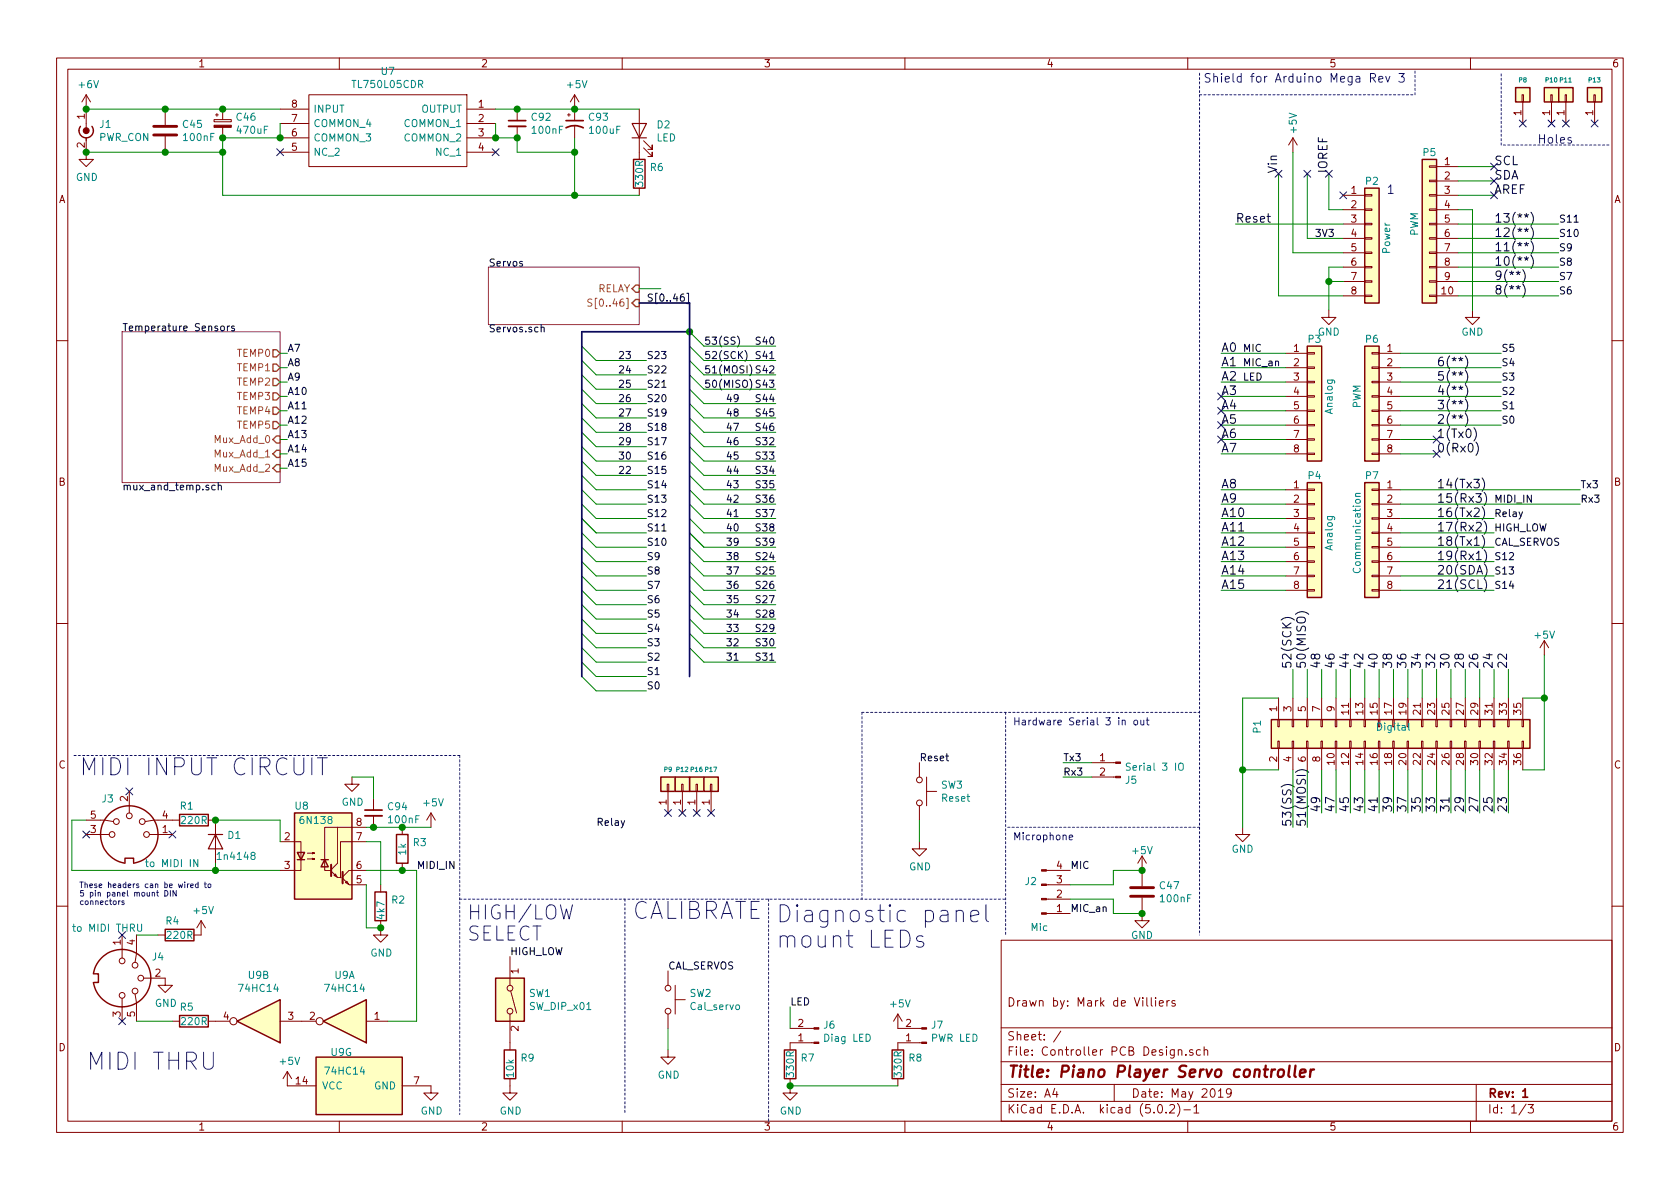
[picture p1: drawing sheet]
<svg xmlns="http://www.w3.org/2000/svg" width="297mm" height="210mm" viewBox="0 0 297 210" stroke-linecap="round" stroke-linejoin="round" font-family="sans-serif">
<g fill="none" stroke="#840000" stroke-width=".18">
<path d="M10 10.3h277v189.9h-277zM12 12.2h273v186.1h-273zM15.2 16.8l-.7 1.2M15.2 16.8v6.3M15.2 16.8l.8 1.2M29.2 19.3v2.8M39.4 19.3v1.9M49.5 19.3h5.1M54.6 16.8h27.9v12.7h-27.9zM60 10.3v1.9M82.5 19.3h5.1M91.4 19.3v2"/>
<path d="M101.6 16.8v4.5M101.6 16.8l-.8 1.2M101.6 16.8l.8 1.2M110 10.3v1.9M113 19.3v8.9M160 10.3v1.9M210 10.3v1.9M260 10.3v1.9M269.1 16.8h.3v1.2h-.3zM269.2 18v3.8M274.2 16.8h.2v1.2h-.2zM274.3 18v3.8"/>
<path d="M276.7 16.8h.3v1.2h-.3zM276.9 18v3.8M281.8 16.8h.3v1.2h-.3zM281.9 18v3.8M15.2 24.4v3.8h1.3l-1.3 1.3-1.2-1.3h1.2M29.2 24.1v2.8M37.8 21.2h3.1v.3h-3.1zM38.1 20.3h.5M38.4 20.1v.5M39.4 22.5v1.9M49.5 21.8h5.1M49.5 24.4h5.1"/>
<path d="M49.5 26.9h5.1M82.5 21.8h5.1M82.5 24.4h5.1M82.5 26.9h5.1M91.4 22.3v2.1M100.3 20.3h.5M100.6 20.1v.5M101.6 22.3v2.1M113 33.3v1.2M113.8 26.2l1.5 1.5v-.8v.8h-.7M113.8 24.9l1.5 1.5v-.8v.8h-.7M228.6 24.4l-.8 1.2"/>
<path d="M228.6 24.4v2.5M228.6 24.4l.8 1.2M237.5 34.5h3.8M237.5 37.1h3.8M237.5 39.6h3.8M241.3 39.5h1.3v.2h-1.3zM241.3 37h1.3v.2h-1.3zM241.3 34.4h1.3v.3h-1.3zM252.7 39.5h1.3v.2h-1.3zM252.7 37h1.3v.2h-1.3zM252.7 34.4h1.3v.3h-1.3zM252.7 31.9h1.3v.2h-1.3z"/>
<path d="M252.7 29.3h1.3v.3h-1.3zM254 34.5h3.8M254 37.1h3.8M254 39.6h3.8M254 29.5h3.8M254 32h3.8M234.9 54.9v1.2h1.3l-1.3 1.3-1.2-1.3h1.2M237.5 42.2h3.8M237.5 44.7h3.8M237.5 47.2h3.8M237.5 49.8h3.8M237.5 52.3h3.8"/>
<path d="M241.3 52.2h1.3v.2h-1.3zM241.3 49.7h1.3v.2h-1.3zM241.3 47.1h1.3v.3h-1.3zM241.3 44.6h1.3v.2h-1.3zM241.3 42h1.3v.3h-1.3zM252.7 52.2h1.3v.2h-1.3zM252.7 49.7h1.3v.2h-1.3zM252.7 47.1h1.3v.3h-1.3zM252.7 44.6h1.3v.2h-1.3zM252.7 42h1.3v.3h-1.3zM254 42.2h3.8M254 44.7h3.8"/>
<path d="M254 47.2h3.8M254 49.8h3.8M254 52.3h3.8M260.3 54.9v1.2h1.3l-1.3 1.3-1.2-1.3h1.2M10 60.2h2M227.3 62.5h3.8M227.3 65h3.8M227.3 67.6h3.8M227.3 70.1h3.8M227.3 72.6h3.8M227.3 75.2h3.8M227.3 77.7h3.8"/>
<path d="M231.1 77.6h1.3v.2h-1.3zM231.1 75.1h1.3v.2h-1.3zM231.1 72.5h1.3v.3h-1.3zM231.1 70h1.3v.2h-1.3zM231.1 67.4h1.3v.3h-1.3zM231.1 64.9h1.3v.2h-1.3zM231.1 62.4h1.3v.2h-1.3zM242.6 77.6h1.2v.2h-1.2zM242.6 75.1h1.2v.2h-1.2zM242.6 72.5h1.2v.3h-1.2zM242.6 70h1.2v.2h-1.2zM242.6 67.4h1.2v.3h-1.2z"/>
<path d="M242.6 64.9h1.2v.2h-1.2zM242.6 62.4h1.2v.2h-1.2zM243.8 62.5h3.8M243.8 65h3.8M243.8 67.6h3.8M243.8 70.1h3.8M243.8 72.6h3.8M243.8 75.2h3.8M243.8 77.7h3.8M285 60.2h2M227.3 80.3h3.8M227.3 86.6h3.8"/>
<path d="M227.3 89.1h3.8M227.3 91.7h3.8M227.3 94.2h3.8M227.3 96.8h3.8M227.3 99.3h3.8M231.1 80.1h1.3v.3h-1.3zM231.1 99.2h1.3v.2h-1.3zM231.1 96.6h1.3v.3h-1.3zM231.1 94.1h1.3v.3h-1.3zM231.1 91.6h1.3v.2h-1.3zM231.1 89h1.3v.3h-1.3zM231.1 86.5h1.3v.2h-1.3z"/>
<path d="M242.6 80.1h1.2v.3h-1.2zM242.6 99.2h1.2v.2h-1.2zM242.6 96.6h1.2v.3h-1.2zM242.6 94.1h1.2v.3h-1.2zM242.6 91.6h1.2v.2h-1.2zM242.6 89h1.2v.3h-1.2zM242.6 86.5h1.2v.2h-1.2zM243.8 80.3h3.8M243.8 86.6h3.8M243.8 89.1h3.8M243.8 91.7h3.8M243.8 94.2h3.8"/>
<path d="M243.8 96.8h3.8M243.8 99.3h3.8M10 110.3h2M227.3 101.8h3.8M227.3 104.4h3.8M231.1 104.3h1.3v.2h-1.3zM231.1 101.7h1.3v.3h-1.3zM242.6 104.3h1.2v.2h-1.2zM242.6 101.7h1.2v.3h-1.2zM243.8 101.8h3.8M243.8 104.4h3.8M273 113.3l-.7 1.2"/>
<path d="M273 113.3v2.5M273 113.3l.8 1.2M285 110.3h2M22.9 139.9v3.9M62.2 137.4v1.3h1.3l-1.3 1.2-1.2-1.2h1.2M118 138.7h.2v1.2h-.2zM118.1 139.9v3.9M120.5 138.7h.3v1.2h-.3zM120.6 139.9v3.9M123.1 138.7h.2v1.2h-.2zM123.2 139.9v3.9M125.6 138.7h.3v1.2h-.3z"/>
<path d="M125.7 139.9v3.9M162.6 134.9v2.5M163.8 139.9h1.8M163.8 137.4v5.1M193 137.4h4.3M193 134.9h4.3M225.9 127.2h.3v1.3h-.3zM225.9 131.1h.3v1.2h-.3zM226.1 123.4v3.8M226.1 132.3v3.8M228.5 127.2h.2v1.3h-.2zM228.5 131.1h.2v1.2h-.2z"/>
<path d="M228.6 123.4v3.8M228.6 132.3v3.8M231 127.2h.3v1.3h-.3zM231 131.1h.3v1.2h-.3zM231.1 123.4v3.8M231.1 132.3v3.8M233.6 127.2h.2v1.3h-.2zM233.6 131.1h.2v1.2h-.2zM233.7 123.4v3.8M233.7 132.3v3.8M236.1 127.2h.2v1.3h-.2zM236.1 131.1h.2v1.2h-.2z"/>
<path d="M236.2 123.4v3.8M236.2 132.3v3.8M238.6 127.2h.3v1.3h-.3zM238.6 131.1h.3v1.2h-.3zM238.8 123.4v3.8M238.8 132.3v3.8M241.2 127.2h.2v1.3h-.2zM241.2 131.1h.2v1.2h-.2zM241.3 123.4v3.8M241.3 132.3v3.8M243.7 127.2h.3v1.3h-.3zM243.7 131.1h.3v1.2h-.3z"/>
<path d="M243.8 123.4v3.8M243.8 132.3v3.8M246.3 127.2h.2v1.3h-.2zM246.3 131.1h.2v1.2h-.2zM246.4 123.4v3.8M246.4 132.3v3.8M248.8 127.2h.2v1.3h-.2zM248.8 131.1h.2v1.2h-.2zM248.9 123.4v3.8M248.9 132.3v3.8M251.3 127.2h.3v1.3h-.3zM251.3 131.1h.3v1.2h-.3z"/>
<path d="M251.5 123.4v3.8M251.5 132.3v3.8M253.9 127.2h.2v1.3h-.2zM253.9 131.1h.2v1.2h-.2zM254 123.4v3.8M254 132.3v3.8M256.4 127.2h.3v1.3h-.3zM256.4 131.1h.3v1.2h-.3zM256.5 123.4v3.8M256.5 132.3v3.8M259 127.2h.2v1.3h-.2zM259 131.1h.2v1.2h-.2z"/>
<path d="M259.1 123.4v3.8M259.1 132.3v3.8M261.5 127.2h.2v1.3h-.2zM261.5 131.1h.2v1.2h-.2zM261.6 123.4v3.8M261.6 132.3v3.8M264 127.2h.3v1.3h-.3zM264 131.1h.3v1.2h-.3zM264.2 123.4v3.8M264.2 132.3v3.8M266.6 127.2h.2v1.3h-.2zM266.6 131.1h.2v1.2h-.2z"/>
<path d="M266.7 123.4v3.8M266.7 132.3v3.8M269.1 127.2h.3v1.3h-.3zM269.1 131.1h.3v1.2h-.3zM269.2 123.4v3.8M269.2 132.3v3.8M15.2 145h3.3l1.6 .3M15.2 147.6h4.1M26.4 147.6h4.1M31.7 145h-4.5l-1.5 .3M36.8 145h1.3v7.6M49.5 148.8h3.7v5.1h-3.7"/>
<path d="M54.4 151.9h1.2l-.4 .1v-.2l.4 .1M54.4 150.9h1.2l-.4 .1v-.3l.4 .2M58.5 154l1.2 1.2h.6M59.1 154.8l.2-.2 .3 .5zM59.7 146.3h-2.3v7.6h1M60.6 155.3l1.1 1.2h3.1M61.1 156.1l.2-.3 .3 .5zM64.8 146.3h-5.1v6.3l-1.2 1.2M64.8 148.8h-4.6v6.4M64.8 153.9h-3.1l-1.1 1.2M66 141.2v2.1M66 144.3v2"/>
<path d="M67.3 156.5v1.2M71.1 146.3v1.3M71.1 152.6v1.3M76.2 143.8l-.8 1.2M76.2 143.8v2.5M76.2 143.8l.8 1.2M162.6 148.8v1.3h1.2l-1.2 1.3-1.3-1.3h1.3M162.6 142.5v2.5M185 153.9h4.2M185 156.5h4.2M185 159h4.2M201.9 158.7v4.1h1.3l-1.3 1.3-1.2-1.3h1.2"/>
<path d="M201.9 151.4l-.7 1.2M201.9 151.4v5.3M201.9 151.4l.8 1.2M219.7 146.3v1.3h1.3l-1.3 1.2-1.3-1.2h1.3M10 160.2h2M21.6 165.3v4.1M21.6 176.5v4.1M23.9 175.8l.2 1.5v3.3M24.1 165.3v3.4l-.2 1.5M25.4 173h3.8v1.2h1.3l-1.3 1.3-1.3-1.3h1.3M27.9 165.3h1.3M35.6 162.8v2.5h-1.3"/>
<path d="M35.6 162.8l-.8 1.3M35.6 162.8l.7 1.3M67.3 162.8v2.5h1.3l-1.3 1.3-1.3-1.3h1.3M90.2 169.2v5M90.2 179.3v6.4M90.3 175.3l1 3.8M118.1 171.7v2.5M118.1 179.3v2.6M119.4 176.8h1.8M119.4 174.2v5.1M158.7 179.3v2.6h4.3M158.7 179.3l-.7 1.3"/>
<path d="M158.7 179.3l.8 1.3M177 166.3h108v32h-108zM185 161.5h4.2M202.8 176.4v1.3l.2 .2M203.6 176.4v1.3l.2 .2M204.3 176.4v.2M204.3 176.9v1M205 177.4l.7-.1-.1-.3-.4-.1-.2 .2 .1 .7h.5M206.3 176.9v1M206.8 176.9l-.5 .3M207.7 177l-.3-.1-.2 .2 .1 .3 .4 .1v.3h-.5M285 160.2h2"/>
<path d="M30.5 180.6h1.2M36.8 180.6h3.8M49.5 180.6h6.4M50.8 189.5v2.5h5.1M50.8 189.5l-.8 1.2M50.8 189.5l.8 1.2M60 198.3v1.9M64.8 180.6h3.8M71.1 192h5.1v1.3h1.3l-1.3 1.3-1.3-1.3h1.3M90.2 190.7v2.6h1.2l-1.2 1.3-1.3-1.3h1.3M110 198.3v1.9M118.1 185.7v1.2h1.3l-1.3 1.3-1.3-1.3h1.3"/>
<path d="M139.7 190.7v2.6h1.3l-1.3 1.3-1.3-1.3h1.3M139.7 181.9h4.2M143.9 184.4h-4.2v1.3M158.7 190.7v1.3M160 198.3v1.9M163 184.4h-4.3v1.3M177 194.8h108M177 191.8h108M177 187.8h108M177 181.8h108M186.5 192.5l-.4 1h1M186.8 193v1"/>
<path d="M187.6 182.3l-1.3 2M197 191.8v3M204.8 195.5l.4-.2a.94 .94 0 0 1 0 1.5 .79 .79 0 0 1-.4-1.3zM206.2 196.7v.1M206.8 195.5l.2-.2h.4l.2 .2 .1 .3-.1 .2-.8 .8h.9M208.2 195.1a1.71 1.71 0 0 1 0 2.3M208.3 185.7l.2-.1 .4 .1 .1 .9M208.3 185.6v1M209.3 196.3h1.2M209.7 186.5v.1M210 198.3v1.9M210.9 185.7a.37 .37 0 0 0-.6 .1l.1 .2 .5 .2 .1 .1-.3 .3-.4-.1"/>
<path d="M211.1 195.8l.4-.5v1.5M211.1 196.8h.9M212.2 185.7l-.4-.1-.3 .3 .1 .6 .2 .1 .4-.1M212.9 185.7h.1a.37 .37 0 0 1 .5 .1v.8M212.9 185.1v1.5M215.4 193l.4-.5v1.5M215.4 194h.9M217.7 193.2l-.1 .1a.48 .48 0 0 1-.6 .1l-.2-.2 .2-.6a.48 .48 0 0 1 .6 .1 1.27 1.27 0 0 1-.2 1.2l-.4 .1M260 198.3v1.9M261 191.8v6.5M269.8 195.2l-1.2 2M270.2 195.3h.9l-.5 .6 .4 .1v.7l-.2 .1-.6-.1"/>
<circle cx="162.6" cy="137.9" r=".51"/>
<circle cx="19.8" cy="147.6" r=".51"/>
<circle cx="20.6" cy="145.3" r=".51"/>
<circle cx="22.9" cy="144.3" r=".51"/>
<circle cx="25.1" cy="145.3" r=".51"/>
<circle cx="25.9" cy="147.6" r=".51"/>
<circle cx="162.6" cy="142" r=".51"/>
<circle cx="21.6" cy="176" r=".51"/>
<circle cx="21.6" cy="169.9" r=".51"/>
<circle cx="23.9" cy="175.3" r=".51"/>
<circle cx="23.9" cy="170.7" r=".51"/>
<circle cx="24.9" cy="173" r=".51"/>
<circle cx="90.2" cy="174.7" r=".51"/>
<circle cx="90.2" cy="178.8" r=".51"/>
<circle cx="118.1" cy="178.8" r=".51"/>
<circle cx="118.1" cy="174.7" r=".51"/>
<circle cx="41.3" cy="180.6" r=".63"/>
<circle cx="56.5" cy="180.6" r=".63"/>
</g>
<path d="M89.9 21.3h3.1M100.1 22.6a3.2 3.2 0 0 1 3 0M100.1 21.3h3M64.5 143.3h3.1M269.2 193l.5-.5v1.5M269.2 194h.9" fill="none" stroke="#840000" stroke-width=".3"/>
<path d="M226.1 189.3a.53 .53 0 0 1 .5-.2 .53 .53 0 0 1 .4 .4l-.1 .6a.54 .54 0 0 1-.5 .4 .54 .54 0 0 1-.5-.4zM228 188.4l-.2 1.8 .2 .2M229.1 188.4l-.2 1.8 .2 .2M229.8 189.8l1-.2v-.4l-.6-.1-.3 .3v.9l.1 .1 .6-.1M231.7 189.1l-.1 1.3M232.3 189.1a.55 .55 0 0 0-.6 .4" fill="none" stroke="#840000" stroke-width=".41"/>
<g fill="none" stroke="#000084" stroke-width=".18">
<path d="M48.9 26.3l1.2 1.2M50.1 26.3l-1.2 1.2M87 26.3l1.2 1.2M88.2 26.3l-1.2 1.2M225.5 30.1l1.2 1.2M226.7 30.1l-1.2 1.2M230.5 30.1l1.2 1.2M231.7 30.1l-1.2 1.2M234.3 30.1l1.3 1.2M235.6 30.1l-1.3 1.2M236.9 33.9l1.2 1.2M238.1 33.9l-1.2 1.2"/>
<path d="M263.6 28.8l1.2 1.3M263.6 31.4l1.2 1.2M263.6 33.9l1.2 1.2M264.8 31.4l-1.2 1.2M264.8 33.9l-1.2 1.2M264.8 28.8l-1.2 1.3M268.6 21.2l1.2 1.2M269.8 21.2l-1.2 1.2M273.7 21.2l1.2 1.2M274.9 21.2l-1.2 1.2M276.3 21.2l1.2 1.2M277.5 21.2l-1.2 1.2"/>
<path d="M281.3 21.2l1.2 1.2M282.5 21.2l-1.2 1.2M215.3 69.5l1.2 1.2M215.3 74.6l1.2 1.2M215.3 77.1l1.2 1.2M215.3 72l1.2 1.2M216.5 74.6l-1.2 1.2M216.5 69.5l-1.2 1.2M216.5 77.1l-1.2 1.2M216.5 72l-1.2 1.2M253.4 77.1l1.2 1.2M254.6 77.1l-1.2 1.2"/>
<path d="M22.3 139.3l1.2 1.3M23.5 139.3l-1.2 1.3M14.6 147l1.2 1.2M15.8 147l-1.2 1.2M29.9 147l1.2 1.2M31.1 147l-1.2 1.2M117.5 143.1l1.2 1.3M118.7 143.1l-1.2 1.3M120 143.1l1.3 1.3M121.3 143.1l-1.3 1.3M122.6 143.1l1.2 1.3M123.8 143.1l-1.2 1.3"/>
<path d="M125.1 143.1l1.2 1.3M126.3 143.1l-1.2 1.3M21 164.7l1.2 1.3M21 180l1.2 1.2M22.2 164.7l-1.2 1.3M22.2 180l-1.2 1.2"/>
</g>
<g fill="none" stroke="#000" stroke-width=".18">
<path d="M269.5 38l.4 .1 .4-.1M270.7 37.5a1.78 1.78 0 0 1 0 2.4M278.3 39.3h.7M39.1 57.7h.3l.3 .2v.4l-.3 .2-.3-.1-.1-.1zM40.2 57.7v.8M40.6 57.7l-.4 .2M41.4 57.7h-.3l-.2 .1 .1 .2 .4 .1v.3h-.5M95.7 58l.2-.1h.3v.8M95.7 57.4v1.3M120.9 52l-.4 .1a.87 .87 0 0 0 0 1.2l.5-.2v-.5l-.5-.1-.2 .2M121.4 51.9h.3v1.8h-.3M130.4 59.4a1.4 1.4 0 0 1 0 2"/>
<path d="M269.2 47.7a1.78 1.78 0 0 1 0 2.3M269.2 50.2a1.78 1.78 0 0 1 0 2.4M269.5 40.5l.4 .2 .4-.2M269.5 43l.4 .2 .4-.2M269.5 45.6l.4 .1 .4-.1M270.7 40.1a1.78 1.78 0 0 1 0 2.3M270.7 42.6a1.78 1.78 0 0 1 0 2.4M270.7 45.2a1.78 1.78 0 0 1 0 2.3M117 68.5h.8M131.7 62a1.47 1.47 0 0 1 0 1.9M132.6 67.1a1.47 1.47 0 0 1 0 1.9M132.6 64.5a1.47 1.47 0 0 1 0 1.9"/>
<path d="M259.1 62.9a1.78 1.78 0 0 1 0 2.4M259.1 65.5a1.78 1.78 0 0 1 0 2.3M259.1 68a1.78 1.78 0 0 1 0 2.4M259.1 70.6a1.78 1.78 0 0 1 0 2.3M259.1 73.1a1.78 1.78 0 0 1 0 2.3M260.6 75.6a1.78 1.78 0 0 1 0 2.4M261 78.2a1.78 1.78 0 0 1 0 2.3M38 85.8h-.3l-.3 .2 .2 .6h.4M38.6 85.9l.2-.1h.3v.8M38.6 85.4v1.2M117 93.9h.8M262.1 94.7a1.78 1.78 0 0 1 0 2.3"/>
<path d="M262.1 89.6a1.78 1.78 0 0 1 0 2.3M262.1 84.5a1.78 1.78 0 0 1 0 2.4M262.4 97.2a1.78 1.78 0 0 1 0 2.4M262.4 92.1a1.78 1.78 0 0 1 0 2.4M262.4 87.1a1.78 1.78 0 0 1 0 2.3M262.5 99.8a1.78 1.78 0 0 1 0 2.3M226.5 109.6a1.7 1.7 0 0 1 2.4 0M229.1 108.6a1.7 1.7 0 0 1 2.3 0M262.4 102.3a1.78 1.78 0 0 1 0 2.3M226.5 139.2a1.78 1.78 0 0 1 2.4 0M229.1 136.6a1.7 1.7 0 0 1 2.3 0M243.5 141.1v.8"/>
<path d="M256.2 141.1v.8"/>
</g>
<g fill="none" stroke="#0000c2" stroke-width=".18">
<path d="M242.3 13.8l.8-.1 .1-.2-.1-.4-.2-.1h-.6v1.5M242.7 13.8l.5 .7M243.8 14l.7-.1-.1-.3-.4-.1-.2 .2v.7h.6M245 13.5l.4 1 .3-1M247.3 13h1l-.5 .6 .4 .1v.7l-.2 .1h-.5l-.2-.1M277.8 24.4a.37 .37 0 0 0-.6 .1l.1 .2 .6 .3-.3 .3-.4-.1M56.1 134h1.8M57 134v3M198.4 127.5l.2-.2 .3 .1 .1 .8M200.5 127.5l.2-.2 .4 .2v.5l-.1 .1-.3 .1-.2-.1zM201.7 127.3l.1 .8 .3 .1 .1-.1M202.2 127.3v.9"/>
<path d="M202.7 127.3h.4M202.8 126.9v1.1l.3 .2M21.3 159.3l-.3 .2M21.9 159.4l-.2-.1-.2 .1 .2 .2 .2 .1v.2h-.4M29.1 157.5a.5 .5 0 0 1 .6 .5 .5 .5 0 0 1-.6 .5zM30.1 157.5v1M31.2 157.5v1l-.6-1v1M33.4 156.3l-.3 .2M33.7 156.6l.5-.1-.1-.1-.2-.1-.2 .1 .1 .5h.3M35 156.4l-.3-.1-.2 .2 .1 .4h.4M35 156v1M36.1 156.3h.4"/>
<path d="M36.2 156v.8l.3 .2M36.8 156.4l.3-.1 .2 .2v.3l-.2 .2-.2-.1-.1-.1zM174.3 160v2.6l.2 .2 .3 .2M189.1 148.1l.6-.1-.1-.3h-.4l-.1 .1v.7h.5M163.2 165.6l-.3-.1h-.4l-.3 .1-.1 .3 .1 .4 1 .3 .1 .3-.1 .4-.3 .2h-.6l-.2-.2M169.1 161.3a.73 .73 0 0 1 1.2 .1v1.6M171.6 162l1.5-.3-.2-.6-.3-.1h-.5l-.3 .1-.2 .3v1.2l.2 .2 .3 .2h.5l.3-.2"/>
</g>
<g fill="#ffffc2" stroke="#ffffc2" stroke-width=".18">
<path d="M268 15.5h2.5v2.5h-2.5z"/>
<path d="M273 15.5h2.6v2.5h-2.6z"/>
<path d="M275.6 15.5h2.5v2.5h-2.5z"/>
<path d="M280.7 15.5h2.5v2.5h-2.5z"/>
<path d="M241.3 33.3h2.5v20.3h-2.5z"/>
<path d="M251.5 28.2h2.5v25.4h-2.5z"/>
<path d="M231.1 61.2h2.6v20.3h-2.6z"/>
<path d="M241.3 61.2h2.5v20.3h-2.5z"/>
<path d="M231.1 85.3h2.6v20.4h-2.6z"/>
<path d="M241.3 85.3h2.5v20.4h-2.5z"/>
<path d="M224.8 127.2h45.7v5.1h-45.7z"/>
<path d="M52.1 143.8h10.1v15.2h-10.1z"/>
<path d="M87.6 173h5.1v7.6h-5.1z"/>
<path d="M57.1 180.6l7.7-3.8v7.6z"/>
<path d="M41.9 180.6l7.6-3.8v7.6z"/>
<path d="M55.9 186.9h15.2v10.2h-15.2z"/>
<path d="M121.9 137.4h2.6v2.5h-2.6z"/>
<path d="M124.5 137.4h2.5v2.5h-2.5z"/>
<path d="M116.8 137.4h2.6v2.5h-2.6z"/>
<path d="M119.4 137.4h2.5v2.5h-2.5z"/>
</g>
<g fill="none" stroke="#840000" stroke-width=".25">
<path d="M268 15.5h2.5v2.5h-2.5zM273 15.5h2.6v2.5h-2.6zM275.6 15.5h2.5v2.5h-2.5zM280.7 15.5h2.5v2.5h-2.5zM14.2 22.3a1.27 1.27 0 0 0 .2 1.7 1.27 1.27 0 0 0 1.7 0 1.27 1.27 0 0 0 .2-1.7M112 28.2h2v5.1h-2zM241.3 33.3h2.5v20.3h-2.5zM251.5 28.2h2.5v25.4h-2.5zM231.1 61.2h2.6v20.3h-2.6zM241.3 61.2h2.5v20.3h-2.5zM231.1 85.3h2.6v20.4h-2.6zM241.3 85.3h2.5v20.4h-2.5z"/>
<path d="M116.8 137.4h2.6v2.5h-2.6zM119.4 137.4h2.5v2.5h-2.5zM121.9 137.4h2.6v2.5h-2.6zM124.5 137.4h2.5v2.5h-2.5zM224.8 127.2h45.7v5.1h-45.7zM22.1 152.6a5.1 5.1 0 0 1-3.5-7.8 5.1 5.1 0 0 1 8.6 0 5.1 5.1 0 0 1-3.6 7.8M22.1 152.5v-.7h1.5v.7M31.7 144h5.1v2h-5.1zM52.1 143.8h10.1v15.2h-10.1zM52.6 150.7h1.2l-.6 1.3zM52.6 152h1.2M56.8 152h1.2"/>
<path d="M57.4 152l.6 1.3h-1.2zM66.3 157.7h2v5.1h-2zM70.1 147.6h2v5h-2zM16.5 172.2a5.1 5.1 0 0 1 7.8-3.5 5.1 5.1 0 0 1 0 8.6 5.1 5.1 0 0 1-7.8-3.6M16.6 172.2h.8v1.5h-.8M29.2 164.3h5.1v2.1h-5.1zM31.7 179.6h5.1v2h-5.1zM87.6 173h5.1v7.6h-5.1zM41.9 180.6l7.6-3.8v7.6zM55.9 186.9h15.2v10.2h-15.2zM57.1 180.6l7.7-3.8v7.6zM89.2 185.7h2v5h-2z"/>
<path d="M138.7 185.7h2v5h-2zM157.7 185.7h2.1v5h-2.1z"/>
</g>
<path d="M239.7 87.8h.8M240.5 87.2l-.8 .1v.3l.1 .2M199.8 135l-.4-.1-.2 .2v.4l.5 .2 .1 .3-.2 .2h-.5M208.4 135.1a.45 .45 0 0 1 .8 0 .88 .88 0 0 1-.3 1.1h-.3a1.07 1.07 0 0 1-.2-1.1zM249.1 127.9v1.1l.2 .1M25.7 152.4h.5M35 152v1.3l-.7-1.3v1.3M24.3 163.4v1.1l.3 .2 .3-.1 .1-.1v-1.1" fill="none" stroke="#008484" stroke-width=".18"/>
<g fill="none" stroke="#008400" stroke-width=".18">
<path d="M15.2 19.3h34.3M87.6 19.3h25.4M15.2 26.9h24.2M49.5 21.8v2.6h-10.1v10.1h73.6M87.6 21.8v2.6h3.8v2.5h10.2M101.6 24.4v10.1M218.4 39.6h19.1M226.1 30.7v21.6h11.4M228.6 26.9v17.8h8.9M231.1 30.7v11.5h6.4M234.9 30.7v6.4h2.6M257.8 37.1h2.5v17.8"/>
<path d="M257.8 39.6h17.8M257.8 29.5h6.4M257.8 32h6.4M257.8 34.5h6.4M113 51h3.8M121.9 58.7l2.6 2.5h12.7M234.9 49.8h2.6M237.5 47.2h-2.6v7.7M257.8 42.2h17.8M257.8 44.7h17.8M257.8 52.3h17.8M257.8 47.2h17.8"/>
<path d="M257.8 49.8h17.8M49.5 62.5h1.3M49.5 65h1.3M49.5 67.6h1.3M49.5 70.1h1.3M49.5 72.6h1.3M49.5 75.2h1.3M49.5 77.7h1.3M102.9 66.3l2.5 2.5h8.9M102.9 68.8l2.5 2.6h8.9M102.9 71.4l2.5 2.5h8.9M102.9 73.9l2.5 2.5h8.9"/>
<path d="M102.9 76.4l2.5 2.6h8.9M102.9 79l2.5 2.5h8.9M102.9 63.7l2.5 2.6h8.9M102.9 61.2l2.5 2.5h8.9M121.9 63.7l2.6 2.6h12.7M121.9 66.3l2.6 2.5h12.7M121.9 68.8l2.6 2.6h12.7M121.9 71.4l2.6 2.5h12.7M121.9 76.4l2.6 2.6h12.7M121.9 79l2.6 2.5h12.7M121.9 73.9l2.6 2.5h12.7M121.9 61.2l2.6 2.5h12.7"/>
<path d="M215.9 62.5h11.4M215.9 65h11.4M215.9 67.6h11.4M215.9 70.1h11.4M215.9 72.6h11.4M215.9 75.2h11.4M215.9 77.7h11.4M247.6 62.5h17.8M247.6 65h17.8M247.6 67.6h17.8M247.6 70.1h17.8M247.6 72.6h17.8"/>
<path d="M247.6 75.2h17.8M247.6 77.7h6.4M49.5 80.3h1.3M49.5 82.8h1.3M102.9 84.1l2.5 2.5h8.9M102.9 86.6l2.5 2.5h8.9M102.9 89.1l2.5 2.6h8.9M102.9 91.7l2.5 2.5h8.9M102.9 94.2l2.5 2.6h8.9M102.9 96.8l2.5 2.5h8.9M102.9 99.3l2.5 2.5h8.9M102.9 81.5l2.5 2.6h8.9"/>
<path d="M121.9 84.1l2.6 2.5h12.7M121.9 86.6l2.6 2.5h12.7M121.9 89.1l2.6 2.6h12.7M121.9 91.7l2.6 2.5h12.7M121.9 94.2l2.6 2.6h12.7M121.9 96.8l2.6 2.5h12.7M121.9 99.3l2.6 2.5h12.7M121.9 81.5l2.6 2.6h12.7M215.9 80.3h11.4M215.9 86.6h11.4M215.9 89.1h11.4M215.9 91.7h11.4"/>
<path d="M215.9 94.2h11.4M215.9 96.8h11.4M215.9 99.3h11.4M247.6 80.3h6.4M247.6 86.6h31.8M247.6 89.1h31.8M247.6 91.7h16.6M247.6 94.2h16.6M247.6 96.8h16.6M247.6 99.3h16.6M102.9 101.8l2.5 2.6h8.9M102.9 104.4l2.5 2.5h8.9"/>
<path d="M102.9 106.9l2.5 2.6h8.9M102.9 109.5l2.5 2.5h8.9M102.9 112l2.5 2.5h8.9M102.9 114.5l2.5 2.6h8.9M102.9 117.1l2.5 2.5h8.9M102.9 119.6l2.5 2.6h8.9M121.9 101.8l2.6 2.6h12.7M121.9 104.4l2.6 2.5h12.7M121.9 106.9l2.6 2.6h12.7M121.9 112l2.6 2.5h12.7M121.9 114.5l2.6 2.6h12.7M121.9 109.5l2.6 2.5h12.7"/>
<path d="M215.9 101.8h11.4M215.9 104.4h11.4M228.6 118.4v5M231.1 118.4v5M233.7 118.4v5M236.2 118.4v5M238.8 118.4v5M241.3 118.4v5M243.8 118.4v5M246.4 118.4v5M247.6 101.8h16.6M247.6 104.4h16.6"/>
<path d="M248.9 118.4v5M251.5 118.4v5M254 118.4v5M256.5 118.4v5M259.1 118.4v5M261.6 118.4v5M264.2 118.4v5M266.7 118.4v5M273 115.8v20.3h-3.8M62.2 137.4h3.8v3.8M188 137.4h5M188 134.9h5"/>
<path d="M219.7 136.1h6.4M226.1 123.4h-6.4v22.9M228.6 136.1v10.2M231.1 136.1v10.2M233.7 136.1v7.7M236.2 136.1v7.7M238.8 136.1v7.7M241.3 136.1v7.7M243.8 136.1v7.7M246.4 136.1v7.7M248.9 136.1v7.7M251.5 136.1v7.7"/>
<path d="M254 136.1v7.7M256.5 136.1v7.7M259.1 136.1v7.7M261.6 136.1v7.7M264.2 136.1v7.7M266.7 136.1v7.7M269.2 123.4h3.8M15.2 145h-2.5v8.9h36.8M38.1 145h11.4v3.8M38.1 152.6v1.3M64.8 153.9h8.9v26.7h-5.1M64.8 148.8h2.5v7.7"/>
<path d="M64.8 156.5v7.6h2.5M64.8 146.3h11.4M162.6 145v3.8M189.2 159h7.6v2.5h5.1M201.9 153.9h-5.1v2.6h-7.6M24.1 165.3h3.8M139.7 178v3.9M24.1 180.6h6.4M118.1 181.9v3.8M139.7 192h19"/>
</g>
<g fill="none" stroke="#0000c2" stroke-width=".18" stroke-dasharray=".4 .4">
<path d="M212.1 16.8h38.1M212.1 12.9v152.4M250.2 16.8v-4.5M265.4 25.6v-12.7M284.5 25.6h-19.1M81.3 133.6h-68.6M81.3 133.6v63.5M152.4 126v33M152.4 126h59.7M177.8 126v39.3M81.3 159h96.5M110.5 159v38.1"/>
<path d="M135.9 159v39.4M212.1 146.3h-34.3"/>
</g>
<g fill="#008400" stroke="#008400" stroke-width=".25">
<circle cx="235" cy="49.8" r=".51"/>
<circle cx="219.7" cy="136.1" r=".51"/>
<circle cx="273" cy="123.4" r=".51"/>
<circle cx="15.2" cy="19.3" r=".51"/>
<circle cx="29.2" cy="19.3" r=".51"/>
<circle cx="15.2" cy="26.9" r=".51"/>
<circle cx="29.2" cy="26.9" r=".51"/>
<circle cx="201.9" cy="153.9" r=".51"/>
<circle cx="201.9" cy="161.5" r=".51"/>
<circle cx="39.4" cy="19.3" r=".51"/>
<circle cx="101.6" cy="19.3" r=".51"/>
<circle cx="38.1" cy="153.9" r=".51"/>
<circle cx="38.1" cy="145" r=".51"/>
<circle cx="67.3" cy="164.1" r=".51"/>
<circle cx="66" cy="146.3" r=".51"/>
<circle cx="71.1" cy="153.9" r=".51"/>
<circle cx="101.6" cy="26.9" r=".51"/>
<circle cx="139.7" cy="192" r=".51"/>
<circle cx="71.1" cy="146.3" r=".51"/>
<circle cx="121.9" cy="58.7" r=".51"/>
<circle cx="87.6" cy="24.4" r=".51"/>
<circle cx="91.4" cy="24.4" r=".51"/>
<circle cx="91.4" cy="19.3" r=".51"/>
<circle cx="39.4" cy="24.4" r=".51"/>
<circle cx="49.5" cy="24.4" r=".51"/>
<circle cx="39.4" cy="26.9" r=".51"/>
<circle cx="101.6" cy="34.5" r=".51"/>
</g>
<path d="M21.6 58.7h27.9v26.6h-27.9zM86.4 47.2h26.6v10.2h-26.6z" fill="none" stroke="#840084" stroke-width=".18"/>
<path d="M111.8 53.6l.6-.6h.6v1.2h-.6zM112.4 50.4h.6v1.3h-.6l-.6-.7zM48.3 61.8h.6l.6 .7-.6 .6h-.6zM48.3 64.4h.6l.6 .6-.6 .7h-.6zM48.3 66.9h.6l.6 .7-.6 .6h-.6zM48.3 69.5h.6l.6 .6-.6 .6h-.6zM48.3 72h.6l.6 .6-.6 .7h-.6zM48.3 74.5h.6l.6 .7-.6 .6h-.6zM48.9 77.1h.6v1.3h-.6l-.6-.7zM48.9 79.6h.6v1.3h-.6l-.6-.6zM48.9 82.2h.6v1.2h-.6l-.6-.6z" fill="none" stroke="#848400" stroke-width=".25"/>
<path d="M104.6 53l-.4-.1-.2 .1-.1 .2 .1 .2 .5 .2 .1 .3-.2 .2h-.5" fill="none" stroke="#848400" stroke-width=".18"/>
<circle cx="15.2" cy="23.1" r=".51" fill="#840000" stroke="#840000" stroke-width=".2"/>
<path d="M27.2 23.9h4M27.2 22.3h4M199.9 158.5h4.1M199.9 157h4.1" fill="none" stroke="#840000" stroke-width=".51"/>
<g fill="#840000" stroke="#840000" stroke-width=".18">
<path d="M37.8 22.1h3.1v.4h-3.1z"/>
<path d="M184.1 153.8h.9v.2h-.9z"/>
<path d="M184.1 156.3h.9v.3h-.9z"/>
<path d="M184.1 158.9h.9v.2h-.9z"/>
<path d="M184.1 161.4h.9v.3h-.9z"/>
<path d="M143.9 181.7h.9v.3h-.9z"/>
<path d="M143.9 184.3h.9v.2h-.9z"/>
<path d="M163 181.7h.8v.3h-.8z"/>
<path d="M163 184.3h.8v.2h-.8z"/>
<path d="M197.3 137.3h.8v.2h-.8z"/>
<path d="M197.3 134.7h.8v.3h-.8z"/>
</g>
<path d="M89.9 22.3h3.1M64.5 144.3h3.1" fill="none" stroke="#840000" stroke-width=".33"/>
<path d="M111.8 21.8h2.5l-1.3 2.6zM111.8 24.4h2.5M36.8 147.6h2.6M38.1 147.6l1.3 2.5h-2.6z" fill="none" stroke="#840000" stroke-width=".2"/>
<path d="M58.5 152.9v2M60.6 154.2v2" fill="none" stroke="#840000" stroke-width=".36"/>
<path d="M113 53.6h8.9v66M121.9 58.7h-19v60.9" fill="none" stroke="#000084" stroke-width=".3"/>
<g font-size="4.2" fill="#0000c2">
<text x="14" y="137.2">MIDI INPUT CIRCUIT</text>
<text x="111.8" y="162.6">CALIBRATE</text>
<text x="137.2" y="163.1">Diagnostic panel</text>
<text x="137.2" y="167.6">mount LEDs</text>
<text x="15.2" y="189.2">MIDI THRU</text>
</g>
<g font-size="3.5" fill="#0000c2">
<text x="82.5" y="162.6">HIGH/LOW</text>
<text x="82.5" y="166.4">SELECT</text>
</g>
<text font-size="2.8" fill="#840000" x="178" y="190.5">Title: Piano Player Servo controller</text>
<g font-size="2.1" fill="#0000c2">
<text x="212.7" y="14.6">Shield for Arduino Mega Rev 3</text>
<text x="271.8" y="25.4">Holes</text>
<text x="245.1" y="34.3">1</text>
</g>
<g font-size="2.1">
<text x="264.2" y="29.2">SCL</text>
<text x="225.8" y="30.7" transform="rotate(-90 225.8 30.7)">Vin</text>
<text x="234.7" y="30.7" transform="rotate(-90 234.7 30.7)">IOREF</text>
<text x="264.2" y="31.7">SDA</text>
<text x="264.2" y="34.3">AREF</text>
<text x="218.4" y="39.4">Reset</text>
<text x="264.2" y="39.4">13(**)</text>
<text x="264.2" y="41.9">12(**)</text>
<text x="264.2" y="44.4">11(**)</text>
<text x="264.2" y="47">10(**)</text>
<text x="264.2" y="49.5">9(**)</text>
<text x="264.2" y="52.1">8(**)</text>
<text x="215.9" y="62.2">A0</text>
<text x="215.9" y="64.8">A1</text>
<text x="254" y="64.8">6(**)</text>
<text x="215.9" y="67.3">A2</text>
<text x="215.9" y="69.8">A3</text>
<text x="254" y="67.3">5(**)</text>
<text x="254" y="69.8">4(**)</text>
<text x="215.9" y="72.4">A4</text>
<text x="215.9" y="74.9">A5</text>
<text x="215.9" y="77.5">A6</text>
<text x="254" y="72.4">3(**)</text>
<text x="254" y="74.9">2(**)</text>
<text x="254" y="77.5">1(Tx0)</text>
<text x="215.9" y="80">A7</text>
<text x="215.9" y="86.4">A8</text>
<text x="215.9" y="88.9">A9</text>
<text x="254" y="88.9">15(Rx3)</text>
<text x="254" y="86.4">14(Tx3)</text>
<text x="215.9" y="91.4">A10</text>
<text x="215.9" y="94">A11</text>
<text x="254" y="94">17(Rx2)</text>
<text x="254" y="91.4">16(Tx2)</text>
<text x="215.9" y="96.5">A12</text>
<text x="215.9" y="99.1">A13</text>
<text x="215.9" y="101.6">A14</text>
<text x="254" y="101.6">20(SDA)</text>
<text x="254" y="99.1">19(Rx1)</text>
<text x="254" y="96.5">18(Tx1)</text>
<text x="215.9" y="104.1">A15</text>
<text x="254" y="104.1">21(SCL)</text>
<text x="228.3" y="118.4" transform="rotate(-90 228.3 118.4)">52(SCK)</text>
<text x="230.9" y="118.4" transform="rotate(-90 230.9 118.4)">50(MISO)</text>
<text x="233.4" y="118.4" transform="rotate(-90 233.4 118.4)">48</text>
<text x="236" y="118.4" transform="rotate(-90 236 118.4)">46</text>
<text x="238.5" y="118.4" transform="rotate(-90 238.5 118.4)">44</text>
<text x="241" y="118.4" transform="rotate(-90 241 118.4)">42</text>
<text x="243.6" y="118.4" transform="rotate(-90 243.6 118.4)">40</text>
<text x="246.1" y="118.4" transform="rotate(-90 246.1 118.4)">38</text>
<text x="248.7" y="118.4" transform="rotate(-90 248.7 118.4)">36</text>
<text x="251.2" y="118.4" transform="rotate(-90 251.2 118.4)">34</text>
<text x="253.7" y="118.4" transform="rotate(-90 253.7 118.4)">32</text>
<text x="256.3" y="118.4" transform="rotate(-90 256.3 118.4)">30</text>
<text x="258.8" y="118.4" transform="rotate(-90 258.8 118.4)">28</text>
<text x="261.4" y="118.4" transform="rotate(-90 261.4 118.4)">26</text>
<text x="263.9" y="118.4" transform="rotate(-90 263.9 118.4)">24</text>
<text x="266.4" y="118.4" transform="rotate(-90 266.4 118.4)">22</text>
<text x="233.4" y="143.8" transform="rotate(-90 233.4 143.8)">49</text>
<text x="236" y="143.8" transform="rotate(-90 236 143.8)">47</text>
<text x="238.5" y="143.8" transform="rotate(-90 238.5 143.8)">45</text>
<text x="241" y="143.8" transform="rotate(-90 241 143.8)">43</text>
<text x="243.6" y="143.8" transform="rotate(-90 243.6 143.8)">41</text>
<text x="246.1" y="143.8" transform="rotate(-90 246.1 143.8)">39</text>
<text x="248.7" y="143.8" transform="rotate(-90 248.7 143.8)">37</text>
<text x="251.2" y="143.8" transform="rotate(-90 251.2 143.8)">35</text>
<text x="253.7" y="143.8" transform="rotate(-90 253.7 143.8)">33</text>
<text x="256.3" y="143.8" transform="rotate(-90 256.3 143.8)">31</text>
<text x="258.8" y="143.8" transform="rotate(-90 258.8 143.8)">29</text>
<text x="261.4" y="143.8" transform="rotate(-90 261.4 143.8)">27</text>
<text x="263.9" y="143.8" transform="rotate(-90 263.9 143.8)">25</text>
<text x="266.4" y="143.8" transform="rotate(-90 266.4 143.8)">23</text>
<text x="228.3" y="146.3" transform="rotate(-90 228.3 146.3)">53(SS)</text>
<text x="230.9" y="146.3" transform="rotate(-90 230.9 146.3)">51(MOSI)</text>
</g>
<text font-size="2.1" fill="#000084" x="254" y="80">0(Rx0)</text>
<g font-size="2.1" fill="#840000">
<text x="178" y="178">Drawn by: Mark de Villiers</text>
<text x="178" y="184">Sheet: /</text>
<text x="178" y="186.7">File: Controller PCB Design.sch</text>
<text x="178" y="196.9">KiCad E.D.A. kicad (5.0.2)-1</text>
<text x="178" y="194.1">Size: A4</text>
<text x="200" y="194.1">Date: May 2019</text>
<text x="263" y="194.1">Rev: 1</text>
<text x="263" y="196.9">Id: 1/3</text>
</g>
<g font-size="1.8" fill="#840000">
<text x="35" y="11.9">1</text>
<text x="85" y="11.9">2</text>
<text x="135" y="11.9">3</text>
<text x="185" y="11.9">4</text>
<text x="235" y="11.9">5</text>
<text x="285" y="11.9">6</text>
<text x="15" y="21.1" transform="rotate(-90 15 21.1)">1</text>
<text x="51.6" y="19">8</text>
<text x="51.6" y="21.6">7</text>
<text x="84.6" y="19">1</text>
<text x="84.6" y="21.6">2</text>
<text x="269" y="20.4" transform="rotate(-90 269 20.4)">1</text>
<text x="274.1" y="20.4" transform="rotate(-90 274.1 20.4)">1</text>
<text x="276.6" y="20.4" transform="rotate(-90 276.6 20.4)">1</text>
<text x="281.7" y="20.4" transform="rotate(-90 281.7 20.4)">1</text>
<text x="15" y="26.1" transform="rotate(-90 15 26.1)">2</text>
<text x="51.6" y="24.1">6</text>
<text x="51.6" y="26.7">5</text>
<text x="84.6" y="24.1">3</text>
<text x="84.6" y="26.7">4</text>
<text x="255.4" y="29.2">1</text>
<text x="10.4" y="35.9">A</text>
<text x="238.9" y="34.3">1</text>
<text x="255.4" y="31.7">2</text>
<text x="255.4" y="34.3">3</text>
<text x="285.4" y="35.9">A</text>
<text x="238.9" y="36.8">2</text>
<text x="238.9" y="39.4">3</text>
<text x="238.9" y="41.9">4</text>
<text x="255.4" y="36.8">4</text>
<text x="255.4" y="39.4">5</text>
<text x="255.4" y="41.9">6</text>
<text x="238.9" y="44.4">5</text>
<text x="238.9" y="47">6</text>
<text x="255.4" y="44.4">7</text>
<text x="255.4" y="47">8</text>
<text x="238.9" y="49.5">7</text>
<text x="238.9" y="52.1">8</text>
<text x="254.9" y="52.1">10</text>
<text x="255.4" y="49.5">9</text>
<text x="228.8" y="62.2">1</text>
<text x="228.8" y="64.8">2</text>
<text x="245.3" y="62.2">1</text>
<text x="245.3" y="64.8">2</text>
<text x="228.8" y="67.3">3</text>
<text x="228.8" y="69.8">4</text>
<text x="245.3" y="67.3">3</text>
<text x="245.3" y="69.8">4</text>
<text x="228.8" y="72.4">5</text>
<text x="228.8" y="74.9">6</text>
<text x="228.8" y="77.5">7</text>
<text x="245.3" y="72.4">5</text>
<text x="245.3" y="74.9">6</text>
<text x="245.3" y="77.5">7</text>
<text x="228.8" y="80">8</text>
<text x="245.3" y="80">8</text>
<text x="10.4" y="85.9">B</text>
<text x="228.8" y="86.4">1</text>
<text x="228.8" y="88.9">2</text>
<text x="245.3" y="86.4">1</text>
<text x="245.3" y="88.9">2</text>
<text x="285.4" y="85.9">B</text>
<text x="228.8" y="91.4">3</text>
<text x="228.8" y="94">4</text>
<text x="245.3" y="91.4">3</text>
<text x="245.3" y="94">4</text>
<text x="228.8" y="96.5">5</text>
<text x="228.8" y="99.1">6</text>
<text x="228.8" y="101.6">7</text>
<text x="245.3" y="96.5">5</text>
<text x="245.3" y="99.1">6</text>
<text x="245.3" y="101.6">7</text>
<text x="228.8" y="104.1">8</text>
<text x="245.3" y="104.1">8</text>
<text x="225.8" y="125.8" transform="rotate(-90 225.8 125.8)">1</text>
<text x="228.3" y="125.8" transform="rotate(-90 228.3 125.8)">3</text>
<text x="230.9" y="125.8" transform="rotate(-90 230.9 125.8)">5</text>
<text x="233.4" y="125.8" transform="rotate(-90 233.4 125.8)">7</text>
<text x="236" y="125.8" transform="rotate(-90 236 125.8)">9</text>
<text x="238.5" y="126.3" transform="rotate(-90 238.5 126.3)">11</text>
<text x="241" y="126.3" transform="rotate(-90 241 126.3)">13</text>
<text x="243.6" y="126.3" transform="rotate(-90 243.6 126.3)">15</text>
<text x="246.1" y="126.3" transform="rotate(-90 246.1 126.3)">17</text>
<text x="248.7" y="126.3" transform="rotate(-90 248.7 126.3)">19</text>
<text x="251.2" y="126.3" transform="rotate(-90 251.2 126.3)">21</text>
<text x="253.7" y="126.3" transform="rotate(-90 253.7 126.3)">23</text>
<text x="256.3" y="126.3" transform="rotate(-90 256.3 126.3)">25</text>
<text x="258.8" y="126.3" transform="rotate(-90 258.8 126.3)">27</text>
<text x="261.4" y="126.3" transform="rotate(-90 261.4 126.3)">29</text>
<text x="263.9" y="126.3" transform="rotate(-90 263.9 126.3)">31</text>
<text x="266.4" y="126.3" transform="rotate(-90 266.4 126.3)">33</text>
<text x="269" y="126.3" transform="rotate(-90 269 126.3)">35</text>
<text x="10.4" y="135.9">C</text>
<text x="194.5" y="134.6">1</text>
<text x="194.5" y="137.2">2</text>
<text x="225.8" y="134.7" transform="rotate(-90 225.8 134.7)">2</text>
<text x="228.3" y="134.7" transform="rotate(-90 228.3 134.7)">4</text>
<text x="230.9" y="134.7" transform="rotate(-90 230.9 134.7)">6</text>
<text x="233.4" y="134.7" transform="rotate(-90 233.4 134.7)">8</text>
<text x="236" y="135.2" transform="rotate(-90 236 135.2)">10</text>
<text x="238.5" y="135.2" transform="rotate(-90 238.5 135.2)">12</text>
<text x="241" y="135.2" transform="rotate(-90 241 135.2)">14</text>
<text x="243.6" y="135.2" transform="rotate(-90 243.6 135.2)">16</text>
<text x="246.1" y="135.2" transform="rotate(-90 246.1 135.2)">18</text>
<text x="248.7" y="135.2" transform="rotate(-90 248.7 135.2)">20</text>
<text x="251.2" y="135.2" transform="rotate(-90 251.2 135.2)">22</text>
<text x="253.7" y="135.2" transform="rotate(-90 253.7 135.2)">24</text>
<text x="256.3" y="135.2" transform="rotate(-90 256.3 135.2)">26</text>
<text x="258.8" y="135.2" transform="rotate(-90 258.8 135.2)">28</text>
<text x="261.4" y="135.2" transform="rotate(-90 261.4 135.2)">30</text>
<text x="263.9" y="135.2" transform="rotate(-90 263.9 135.2)">32</text>
<text x="266.4" y="135.2" transform="rotate(-90 266.4 135.2)">34</text>
<text x="269" y="135.2" transform="rotate(-90 269 135.2)">36</text>
<text x="285.4" y="135.9">C</text>
<text x="22.6" y="141.7" transform="rotate(-90 22.6 141.7)">2</text>
<text x="117.9" y="142.3" transform="rotate(-90 117.9 142.3)">1</text>
<text x="120.4" y="142.3" transform="rotate(-90 120.4 142.3)">1</text>
<text x="122.9" y="142.3" transform="rotate(-90 122.9 142.3)">1</text>
<text x="125.5" y="142.3" transform="rotate(-90 125.5 142.3)">1</text>
<text x="16" y="147.3">3</text>
<text x="16" y="144.8">5</text>
<text x="28.7" y="147.3">1</text>
<text x="28.7" y="144.8">4</text>
<text x="50.3" y="148.6">2</text>
<text x="63" y="148.6">7</text>
<text x="63" y="146">8</text>
<text x="50.3" y="153.7">3</text>
<text x="63" y="153.7">6</text>
<text x="186.8" y="153.7">4</text>
<text x="63" y="156.2">5</text>
<text x="186.8" y="161.3">1</text>
<text x="186.8" y="158.7">2</text>
<text x="186.8" y="156.2">3</text>
<text x="21.3" y="167.1" transform="rotate(-90 21.3 167.1)">1</text>
<text x="23.9" y="167.1" transform="rotate(-90 23.9 167.1)">4</text>
<text x="27.5" y="172.7">2</text>
<text x="91.7" y="172.2" transform="rotate(-90 91.7 172.2)">1</text>
<text x="21.3" y="179.8" transform="rotate(-90 21.3 179.8)">3</text>
<text x="23.9" y="179.8" transform="rotate(-90 23.9 179.8)">5</text>
<text x="10.4" y="185.9">D</text>
<text x="39.5" y="180.3">4</text>
<text x="51" y="180.3">3</text>
<text x="54.8" y="180.3">2</text>
<text x="66.2" y="180.3">1</text>
<text x="91.7" y="182.3" transform="rotate(-90 91.7 182.3)">2</text>
<text x="141.1" y="184.1">1</text>
<text x="141.1" y="181.6">2</text>
<text x="160.2" y="184.1">1</text>
<text x="160.2" y="181.6">2</text>
<text x="285.4" y="185.9">D</text>
<text x="52.4" y="191.8">14</text>
<text x="73.2" y="191.8">7</text>
<text x="35" y="199.9">1</text>
<text x="85" y="199.9">2</text>
<text x="135" y="199.9">3</text>
<text x="185" y="199.9">4</text>
<text x="235" y="199.9">5</text>
<text x="285" y="199.9">6</text>
</g>
<g font-size="1.8" fill="#008484">
<text x="14" y="15.6">+6V</text>
<text x="62.6" y="15.6">TL750L05CDR</text>
<text x="67.5" y="13.3">U7</text>
<text x="100.4" y="15.6">+5V</text>
<text x="17.7" y="22.6">J1</text>
<text x="32.4" y="22.6">C45</text>
<text x="41.9" y="21.4">C46</text>
<text x="42.1" y="23.7">470uF</text>
<text x="55.4" y="19.9">INPUT</text>
<text x="55.4" y="22.5">COMMON_4</text>
<text x="71.6" y="22.5">COMMON_1</text>
<text x="74.5" y="19.9">OUTPUT</text>
<text x="94.1" y="21.4">C92</text>
<text x="94.2" y="23.7">100nF</text>
<text x="104.2" y="21.4">C93</text>
<text x="104.4" y="23.7">100uF</text>
<text x="116.2" y="22.7">D2</text>
<text x="229.3" y="23.4" transform="rotate(-90 229.3 23.4)">+5V</text>
<text x="17.5" y="24.9">PWR_CON</text>
<text x="32.6" y="24.9">100nF</text>
<text x="55.4" y="25">COMMON_3</text>
<text x="55.4" y="27.6">NC_2</text>
<text x="71.6" y="25">COMMON_2</text>
<text x="77.3" y="27.6">NC_1</text>
<text x="116.1" y="25">LED</text>
<text x="251.7" y="27.6">P5</text>
<text x="13.4" y="32">GND</text>
<text x="113.7" y="32.8" transform="rotate(-90 113.7 32.8)">330R</text>
<text x="115" y="30.2">R6</text>
<text x="241.5" y="32.7">P2</text>
<text x="250.7" y="41.8" transform="rotate(-90 250.7 41.8)">PWM</text>
<text x="245.8" y="44.8" transform="rotate(-90 245.8 44.8)">Power</text>
<text x="233" y="59.4">GND</text>
<text x="258.4" y="59.4">GND</text>
<text x="231.3" y="60.6">P3</text>
<text x="241.5" y="60.6">P6</text>
<text x="235.6" y="73.1" transform="rotate(-90 235.6 73.1)">Analog</text>
<text x="240.6" y="72.3" transform="rotate(-90 240.6 72.3)">PWM</text>
<text x="231.3" y="84.8">P4</text>
<text x="241.5" y="84.8">P7</text>
<text x="235.6" y="97.2" transform="rotate(-90 235.6 97.2)">Analog</text>
<text x="240.6" y="100.9" transform="rotate(-90 240.6 100.9)">Communication</text>
<text x="271.4" y="112.9">+5V</text>
<text x="222.9" y="129.6" transform="rotate(-90 222.9 129.6)">P1</text>
<text x="243.7" y="129.2">Digital</text>
<text x="199.9" y="136.3">Serial 3 IO</text>
<text x="18.1" y="141.9">J3</text>
<text x="31.9" y="143.2">R1</text>
<text x="52.2" y="143.2">U8</text>
<text x="60.4" y="142.5">GND</text>
<text x="68.7" y="143.3">C94</text>
<text x="75" y="142.6">+5V</text>
<text x="166.4" y="139.5">SW3</text>
<text x="166.6" y="141.8">Reset</text>
<text x="199" y="138.6">J5</text>
<text x="32.2" y="145.7">220R</text>
<text x="40.3" y="148.4">D1</text>
<text x="53.3" y="145.7">6N138</text>
<text x="68.8" y="145.6">100nF</text>
<text x="73.1" y="149.6">R3</text>
<text x="26.4" y="153.3">to MIDI IN</text>
<text x="38.8" y="152.1">1n4148</text>
<text x="71.8" y="151.1" transform="rotate(-90 71.8 151.1)">1k</text>
<text x="160.7" y="153.9">GND</text>
<text x="200.3" y="151">+5V</text>
<text x="217.8" y="150.8">GND</text>
<text x="34.3" y="161.6">+5V</text>
<text x="69.3" y="159.8">R2</text>
<text x="181.3" y="156.5">J2</text>
<text x="205.1" y="157.2">C47</text>
<text x="205.3" y="159.6">100nF</text>
<text x="13.4" y="164.8">to MIDI THRU</text>
<text x="29.4" y="163.5">R4</text>
<text x="29.6" y="166">220R</text>
<text x="68" y="162.5" transform="rotate(-90 68 162.5)">4k7</text>
<text x="182.3" y="164.6">Mic</text>
<text x="200" y="166">GND</text>
<text x="27" y="169.8">J4</text>
<text x="44" y="173.1">U9B</text>
<text x="59.2" y="173.1">U9A</text>
<text x="65.5" y="169.2">GND</text>
<text x="27.4" y="178">GND</text>
<text x="31.9" y="178.7">R5</text>
<text x="42.5" y="175.4">74HC14</text>
<text x="57.7" y="175.4">74HC14</text>
<text x="93.6" y="176.3">SW1</text>
<text x="93.8" y="178.6">SW_DIP_x01</text>
<text x="122" y="176.3">SW2</text>
<text x="122.3" y="178.6">Cal_servo</text>
<text x="157.5" y="178.1">+5V</text>
<text x="32.2" y="181.3">220R</text>
<text x="145.7" y="181.9">J6</text>
<text x="145.9" y="184.2">Diag LED</text>
<text x="164.7" y="181.9">J7</text>
<text x="164.7" y="184.2">PWR LED</text>
<text x="49.6" y="188.3">+5V</text>
<text x="57.7" y="190">74HC14</text>
<text x="58.5" y="186.7">U9G</text>
<text x="90.9" y="190.4" transform="rotate(-90 90.9 190.4)">10k</text>
<text x="92.2" y="187.7">R9</text>
<text x="116.3" y="190.7">GND</text>
<text x="140.4" y="190.3" transform="rotate(-90 140.4 190.3)">330R</text>
<text x="141.7" y="187.7">R7</text>
<text x="159.4" y="190.3" transform="rotate(-90 159.4 190.3)">330R</text>
<text x="160.7" y="187.7">R8</text>
<text x="56.9" y="192.7">VCC</text>
<text x="66.2" y="192.7">GND</text>
<text x="74.4" y="197.1">GND</text>
<text x="88.3" y="197.1">GND</text>
<text x="137.9" y="197.1">GND</text>
</g>
<g font-size="1.8">
<text x="232.4" y="41.9">3V3</text>
<text x="275.6" y="41.9">S10</text>
<text x="275.6" y="39.4">S11</text>
<text x="86.4" y="47.1">Servos</text>
<text x="275.6" y="47">S8</text>
<text x="275.6" y="44.4">S9</text>
<text x="114.3" y="53.3">S[0..46]</text>
<text x="275.6" y="52.1">S6</text>
<text x="275.6" y="49.5">S7</text>
<text x="21.6" y="58.6">Temperature Sensors</text>
<text x="86.4" y="58.8">Servos.sch</text>
<text x="50.8" y="64.8">A8</text>
<text x="50.8" y="62.2">A7</text>
<text x="109.2" y="63.5">23</text>
<text x="114.3" y="63.5">S23</text>
<text x="124.5" y="63.5">52(SCK)</text>
<text x="124.5" y="61">53(SS)</text>
<text x="134" y="63.5">S41</text>
<text x="134" y="61">S40</text>
<text x="219.7" y="62.2">MIC</text>
<text x="219.7" y="64.8">MIC_an</text>
<text x="265.4" y="64.8">S4</text>
<text x="265.4" y="62.2">S5</text>
<text x="50.8" y="69.8">A10</text>
<text x="50.8" y="67.3">A9</text>
<text x="109.2" y="66">24</text>
<text x="109.2" y="68.6">25</text>
<text x="109.2" y="71.1">26</text>
<text x="114.3" y="71.1">S20</text>
<text x="114.3" y="68.6">S21</text>
<text x="114.3" y="66">S22</text>
<text x="124.5" y="68.6">50(MISO)</text>
<text x="124.5" y="66">51(MOSI)</text>
<text x="128.3" y="71.1">49</text>
<text x="134" y="68.6">S43</text>
<text x="134" y="66">S42</text>
<text x="134" y="71.1">S44</text>
<text x="219.7" y="67.3">LED</text>
<text x="265.4" y="69.8">S2</text>
<text x="265.4" y="67.3">S3</text>
<text x="50.8" y="77.5">A13</text>
<text x="50.8" y="74.9">A12</text>
<text x="50.8" y="72.4">A11</text>
<text x="109.2" y="73.7">27</text>
<text x="109.2" y="76.2">28</text>
<text x="114.3" y="76.2">S18</text>
<text x="114.3" y="73.7">S19</text>
<text x="128.3" y="76.2">47</text>
<text x="128.3" y="73.7">48</text>
<text x="134" y="73.7">S45</text>
<text x="134" y="76.2">S46</text>
<text x="265.4" y="74.9">S0</text>
<text x="265.4" y="72.4">S1</text>
<text x="50.8" y="82.5">A15</text>
<text x="50.8" y="80">A14</text>
<text x="109.2" y="83.8">22</text>
<text x="109.2" y="78.7">29</text>
<text x="109.2" y="81.3">30</text>
<text x="114.3" y="83.8">S15</text>
<text x="114.3" y="81.3">S16</text>
<text x="114.3" y="78.7">S17</text>
<text x="128.3" y="83.8">44</text>
<text x="128.3" y="81.3">45</text>
<text x="128.3" y="78.7">46</text>
<text x="134" y="83.8">S34</text>
<text x="134" y="81.3">S33</text>
<text x="134" y="78.7">S32</text>
<text x="21.6" y="86.7">mux_and_temp.sch</text>
<text x="114.3" y="88.9">S13</text>
<text x="114.3" y="86.4">S14</text>
<text x="128.3" y="88.9">42</text>
<text x="128.3" y="86.4">43</text>
<text x="134" y="88.9">S36</text>
<text x="134" y="86.4">S35</text>
<text x="264.2" y="88.9">MIDI_IN</text>
<text x="279.4" y="86.4">Tx3</text>
<text x="279.4" y="88.9">Rx3</text>
<text x="114.3" y="94">S11</text>
<text x="114.3" y="91.4">S12</text>
<text x="128.3" y="94">40</text>
<text x="128.3" y="91.4">41</text>
<text x="134" y="94">S38</text>
<text x="134" y="91.4">S37</text>
<text x="264.2" y="94">HIGH_LOW</text>
<text x="264.2" y="91.4">Relay</text>
<text x="114.3" y="101.6">S8</text>
<text x="114.3" y="99.1">S9</text>
<text x="114.3" y="96.5">S10</text>
<text x="128.3" y="101.6">37</text>
<text x="128.3" y="99.1">38</text>
<text x="128.3" y="96.5">39</text>
<text x="134" y="96.5">S39</text>
<text x="134" y="101.6">S25</text>
<text x="134" y="99.1">S24</text>
<text x="264.2" y="96.5">CAL_SERVOS</text>
<text x="264.2" y="99.1">S12</text>
<text x="264.2" y="101.6">S13</text>
<text x="114.3" y="106.7">S6</text>
<text x="114.3" y="104.1">S7</text>
<text x="128.3" y="106.7">35</text>
<text x="128.3" y="104.1">36</text>
<text x="134" y="106.7">S27</text>
<text x="134" y="104.1">S26</text>
<text x="264.2" y="104.1">S14</text>
<text x="114.3" y="111.8">S4</text>
<text x="114.3" y="109.2">S5</text>
<text x="128.3" y="111.8">33</text>
<text x="128.3" y="109.2">34</text>
<text x="134" y="111.8">S29</text>
<text x="134" y="109.2">S28</text>
<text x="114.3" y="119.4">S1</text>
<text x="114.3" y="116.8">S2</text>
<text x="114.3" y="114.3">S3</text>
<text x="128.3" y="116.8">31</text>
<text x="128.3" y="114.3">32</text>
<text x="134" y="116.8">S31</text>
<text x="134" y="114.3">S30</text>
<text x="114.3" y="121.9">S0</text>
<text x="162.6" y="134.6">Reset</text>
<text x="188" y="134.6">Tx3</text>
<text x="188" y="137.2">Rx3</text>
<text x="105.4" y="146">Relay</text>
<text x="73.7" y="153.7">MIDI_IN</text>
<text x="189.2" y="153.7">MIC</text>
<text x="189.2" y="161.3">MIC_an</text>
<text x="90.2" y="168.9">HIGH_LOW</text>
<text x="118.1" y="171.4">CAL_SERVOS</text>
<text x="139.7" y="177.8">LED</text>
</g>
<g font-size="1.8" fill="#848400">
<text x="105.5" y="51.7">RELAY</text>
<text x="105.2" y="54.2">S[0..46]</text>
<text x="42.1" y="63.1">TEMP0</text>
<text x="42.1" y="65.7">TEMP1</text>
<text x="42.1" y="68.2">TEMP2</text>
<text x="42.1" y="70.7">TEMP3</text>
<text x="42.1" y="73.3">TEMP4</text>
<text x="42.1" y="75.8">TEMP5</text>
<text x="38.1" y="78.4">Mux_Add_0</text>
<text x="38.1" y="80.9">Mux_Add_1</text>
<text x="38.1" y="83.4">Mux_Add_2</text>
</g>
<g font-size="1.8" fill="#0000c2">
<text x="179.1" y="128.3">Hardware Serial 3 in out</text>
<text x="179.1" y="148.6">Microphone</text>
</g>
<g font-size="1.4" fill="#0000c2">
<text x="14" y="157">These headers can be wired to</text>
<text x="14" y="158.5">5 pin panel mount DIN</text>
<text x="14" y="160">connectors</text>
</g>
<g font-size="1.1" fill="#008484">
<text x="268.6" y="14.5">P8</text>
<text x="273.3" y="14.5">P10 P11</text>
<text x="280.9" y="14.5">P13</text>
<text x="117.4" y="136.5">P9</text>
<text x="119.7" y="136.5">P12 P16 P17</text>
</g>
</svg>
